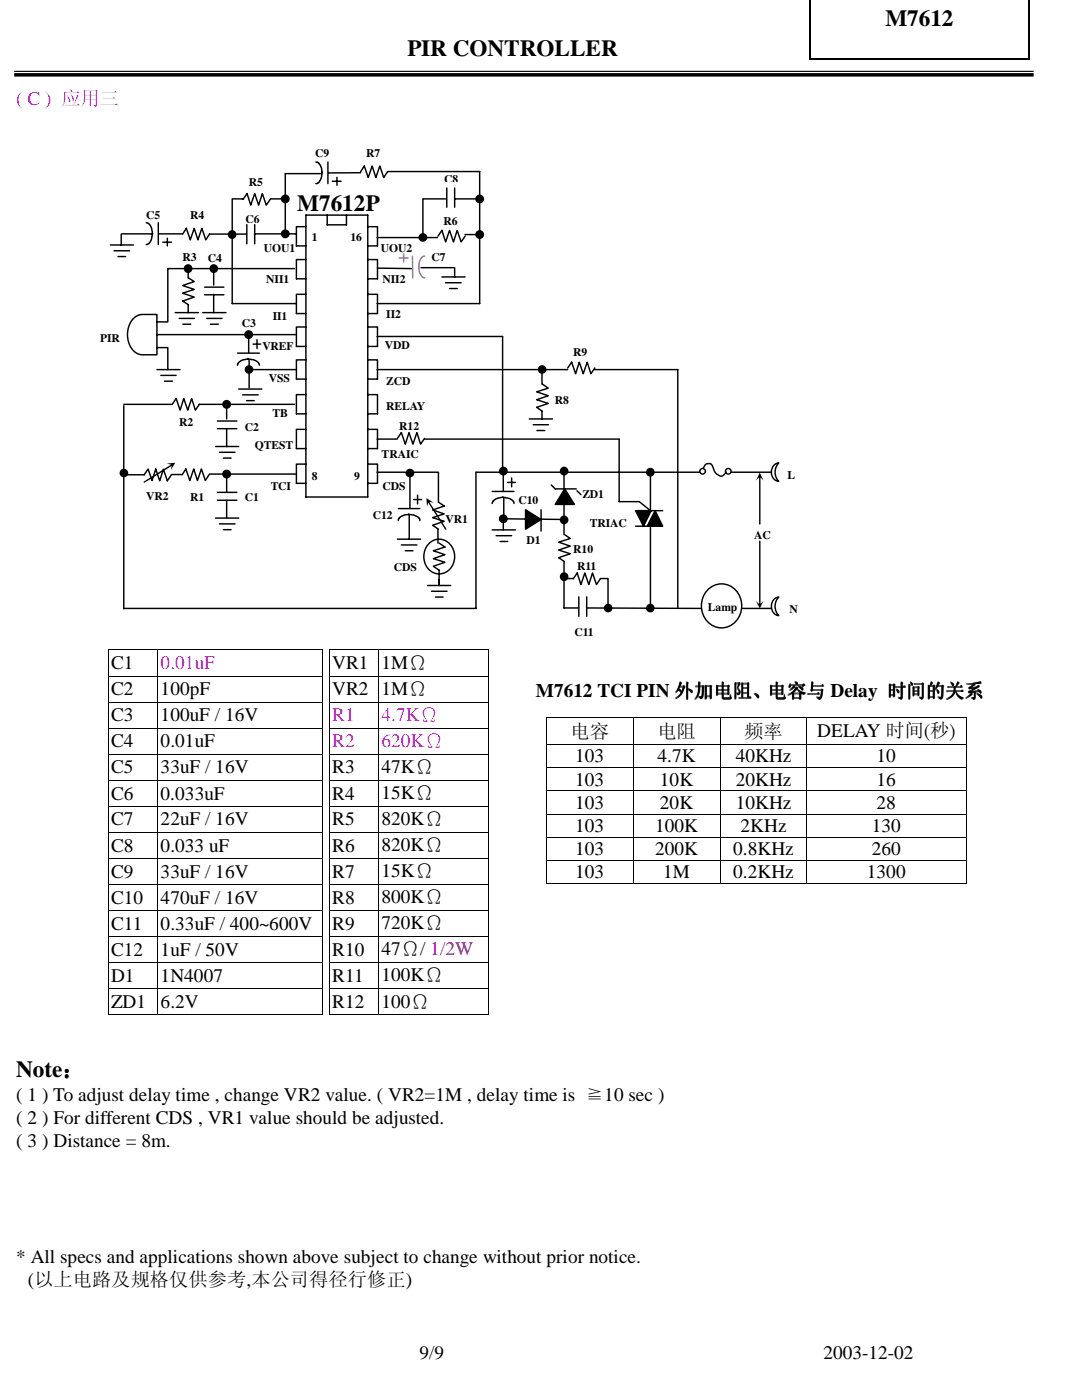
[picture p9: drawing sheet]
<svg xmlns="http://www.w3.org/2000/svg" width="198mm" height="256mm" viewBox="0 0 198 256" stroke-linecap="round" stroke-linejoin="round" font-family="sans-serif">
<path d="M2.6 13.4h186.3v.6h-186.3zM2.6 12.9h186.3v.2h-186.3z" fill="#010101"/>
<path d="M148 -.1v11M188 -.1v11M148.1 10.7h39.7" fill="none" stroke="#000" stroke-width=".25"/>
<g fill="none" stroke="#010101" stroke-width=".26">
<path d="M44.4 36.4l.7-1 .7 2.1 .7-2.1 .8 2.1 .6-2.1 .8 2.1 .7-1.1M44.4 36.3h-2v19.2h11.8M49.5 36.3h2.3M52.1 31.7v11M55.9 39.3h11.3v51.5h-11.3zM59.8 39.3v1.8h3.5v-1.8M65.9 31.4l.7-1.1 .7 2.2 .7-2.2 .7 2.2 .7-2.2 .7 2.2 .7-1.1M70.9 31.4h16.7v24.1h-18.7M81.4 36.3h-4.1v7.1M81.6 34.4v3.5M83.1 36.3h4.5M83.1 34.4v3.5"/>
<path d="M20.2 44.8h4.2M20.8 45.8h2.9M21.6 46.9h1.4M22.2 42.8v2M24.5 58.1l1-.6h3.2v7.3h-2.7a3.3 3.3 0 0 1-2.7-3.6 4.2 4.2 0 0 1 1.2-3.1zM32 57.1h4.2M32.7 58.2h2.8M33.4 42.8l.6-1.1 .8 2.1 .7-2.1 .7 2.1 .7-2.1 .7 2.1 .7-1h6.7M33.4 59.2h1.5M34.4 49.1v1.7M34.4 55.8v1.3M34.4 50.8l1.1 .7-2.1 .7 2.1 .7-2.1 .7 2.1 .7-2.1 .7 1 .7"/>
<path d="M37.1 57.1h4.2M37.4 52.5h3.5M37.4 53.9h3.5M37.8 58.2h2.8M38.4 59.2h1.5M39 49.1v3M39 53.8v3.3M45.1 41v3.6M46.5 42.7h7.6M46.5 41v3.6M53.8 49.1h-23.1v9.7h-2M55.9 41.4h-1.7v3.5h1.7"/>
<path d="M55.9 47.4h-1.7v3.6h1.7M55.9 53.8h-1.7v3.5h1.7M55.9 59.8h-1.7v3.5h1.7M67.2 41.4h1.8v3.5h-1.8M67.2 47.4h1.8v3.6h-1.8M67.2 53.8h1.8v3.5h-1.8M67.2 59.8h1.8v3.5h-1.8M68.9 43.4h11M80 43.2l.7-1.1 .7 2.1 .7-2.1 .8 2.1 .6-2.1 .8 2.1 .7-1M80.7 50.6h4.3M81.4 51.7h2.9M82.1 52.7h1.4"/>
<path d="M83.1 48.9v1.7M85 42.9h2.6M22.6 73.9h8.7M28.7 63.5h2v4M28.7 61.2h25.5M28.7 67.5h4.2M29.4 68.6h2.8M30.1 69.7h1.4M31.5 73.9l.7-1.1 .7 2.2 .7-2.2 .7 2.2 .7-2.2 .7 2.2 .7-1.1M36.4 73.9h17.4M39.7 76.9h3.6M39.7 78.3h3.6"/>
<path d="M41.4 73.6v3M41.4 78.5v3.1M43.6 71.1h4.2M44.3 72.2h2.9M45.1 73.2h1.3M45.5 67.5h8.7M55.9 65.8h-1.7v3.5h1.7M55.9 72.1h-1.7v3.5h1.7M55.9 78.5h-1.7v3.5h1.7M67.2 65.8h1.8v3.5h-1.8M67.2 72.1h1.8v3.5h-1.8M67.2 78.5h1.8v3.5h-1.8"/>
<path d="M68.9 61.5h22.9v24.8M22.6 86.6v24.7M31.3 86.7h2M33.3 86.8l.7-1.1 .7 2.1 .7-2.1 .7 2.1 .7-2.1 .7 2.1 .7-1M38.3 86.6h15.9M39.4 81.6h4.2M39.4 94.7h4.2M39.7 90h3.6M39.7 91.4h3.6M40.1 82.7h2.8M40.1 95.7h2.8M40.8 83.7h1.4"/>
<path d="M40.8 96.8h1.4M41.4 86.6v3.4M41.4 91.4v3.3M55.9 84.8h-1.7v3.5h1.7M67.2 84.8h1.8v3.5h-1.8M68.9 86.3h11M68.9 80.2h3.7M80.1 86.3v5.5M118.8 86.3v7M118.8 96.3v14.2M104.7 105.8l.8-1.1 .6 2.1 .8-2.1 .7 2.1 .7-2.1 .7 2.1 .7-1M129.2 107.9a3.7 3.7 0 0 1 4.2-.8 3.7 3.7 0 0 1 2.1 3.6 3.6 3.6 0 0 1-2.5 3.8 3.6 3.6 0 0 1-4.2-1.5 4.3 4.3 0 0 1 .4-5.1z"/>
</g>
<path d="M103.2 89.3l1.8 2.9h-3.6z" fill="#010101"/>
<path d="M72.6 80.1l.7-1 .8 2.1 .6-2.1 .7 2.1 .8-2.1 .6 2.1 .8-1.1M100.7 88.6l.7 .7h3.9M103.1 97.7l1.1 .7-2.1 .7 2.1 .7-2.1 .7 2.1 .7-2.1 .7 1 .7M103.2 89.3l1.8 2.9h-3.6zM105.4 89.7l.7 .7M105.8 109.1v3.5M107.2 109.1v3.5" fill="none" stroke="#010101" stroke-width=".26"/>
<path d="M119.7 93.3l1.4 2.9h-2.9z" fill="#010101"/>
<path d="M119.7 93.3l1.4 2.9h-2.9z" fill="none" stroke="#010101" stroke-width=".26"/>
<path d="M116.1 93.3h2.9l-1.4 2.9z" fill="#010101"/>
<g fill="none" stroke="#010101" stroke-width=".26">
<path d="M87 86.3h40.9M103 86.3v11.4M113.1 80.2v11.5h3.7l2 1.6M116.1 93.3h2.9l-1.4 2.9zM116.1 96.2h4.6M116.5 93.3h4.6M128.5 85.5a.91 .91 0 0 1 1-.8 .91 .91 0 0 1 .8 .9 1.61 1.61 0 0 0 1.7 1.4l.6-.7M103 102.7v8.4h2.7M103 105.7h1.7M107.2 111.1l21 .1M109.7 105.7h1.4v5.4"/>
<circle cx="128.4" cy="86.1" r=".5"/>
<circle cx="133.1" cy="86.1" r=".51"/>
</g>
<path d="M96 93.2l2.9 1.7-2.9 1.8z" fill="#010101"/>
<g fill="none" stroke="#010101" stroke-width=".26">
<path d="M68.9 67.5h34.8M96.7 76.6h4.2M97.4 77.6h2.8M98.1 78.7h1.4M99 67.5v2.7M99 75.3v1.3M99.1 70.2l1.1 .7-2.1 .7 2.1 .7-2.1 .8 2.1 .6-2.1 .7 1 .8M103.7 67.3l.7-1.1 .8 2.1 .6-2.1 .8 2.1 .7-2.1 .7 2.1 .7-1M108.7 67.5h15.1v43.6M77.6 80.2h35.5M87 86.3v24.9M92 94.8l11 .1"/>
<path d="M92 94.5v2.3M96 93.2l2.9 1.7-2.9 1.8zM98.9 93.2v3.9M22.6 111.2h64.4"/>
</g>
<g fill="#010101">
<path d="M138.7 98.8l.2 .1v11.6l-.1 .1-.1-.1zM138.1 109.8l.7 .7 .7-.7-.7 1.4z"/>
<path d="M138.7 87l.2 .1v8.6l-.1 .2-.1-.2zM138.8 86.4l.7 1.4-.7-.7-.7 .7z"/>
</g>
<path d="M133.6 86.3h7.3M141.5 84.9l.8-.3a2.4 2.4 0 0 0 0 3.4 1.75 1.75 0 0 1-1.3-1.3 1.75 1.75 0 0 1 .5-1.8zM141.5 109.4l.8-.3a2.46 2.46 0 0 0 0 3.4 1.79 1.79 0 0 1-.8-3.1z" fill="none" stroke="#010101" stroke-width=".26"/>
<circle cx="52.1" cy="42.7" r=".67" fill="#010101"/>
<circle cx="52.1" cy="42.7" r=".67" fill="none" stroke="#010101" stroke-width=".26"/>
<circle cx="52.1" cy="36.3" r=".68" fill="#010101"/>
<circle cx="52.1" cy="36.3" r=".68" fill="none" stroke="#010101" stroke-width=".26"/>
<circle cx="42.4" cy="42.9" r=".67" fill="#010101"/>
<circle cx="42.4" cy="42.9" r=".67" fill="none" stroke="#010101" stroke-width=".26"/>
<circle cx="39.1" cy="49.1" r=".67" fill="#010101"/>
<circle cx="39.1" cy="49.1" r=".67" fill="none" stroke="#010101" stroke-width=".26"/>
<circle cx="34.4" cy="49.1" r=".67" fill="#010101"/>
<circle cx="34.4" cy="49.1" r=".67" fill="none" stroke="#010101" stroke-width=".26"/>
<circle cx="45.4" cy="61.2" r=".68" fill="#010101"/>
<circle cx="45.4" cy="61.2" r=".68" fill="none" stroke="#010101" stroke-width=".26"/>
<circle cx="45.5" cy="67.5" r=".66" fill="#010101"/>
<circle cx="45.5" cy="67.5" r=".66" fill="none" stroke="#010101" stroke-width=".26"/>
<circle cx="41.4" cy="73.9" r=".68" fill="#010101"/>
<circle cx="41.4" cy="73.9" r=".68" fill="none" stroke="#010101" stroke-width=".26"/>
<circle cx="41.4" cy="86.6" r=".68" fill="#010101"/>
<circle cx="41.4" cy="86.6" r=".68" fill="none" stroke="#010101" stroke-width=".26"/>
<circle cx="22.6" cy="86.4" r=".66" fill="#010101"/>
<circle cx="22.6" cy="86.4" r=".66" fill="none" stroke="#010101" stroke-width=".26"/>
<circle cx="118.8" cy="86.3" r=".67" fill="#010101"/>
<circle cx="118.8" cy="86.3" r=".67" fill="none" stroke="#010101" stroke-width=".26"/>
<circle cx="77.3" cy="43.4" r=".67" fill="#010101"/>
<circle cx="77.3" cy="43.4" r=".67" fill="none" stroke="#010101" stroke-width=".26"/>
<circle cx="92" cy="86.1" r=".68" fill="#010101"/>
<circle cx="92" cy="86.1" r=".68" fill="none" stroke="#010101" stroke-width=".26"/>
<circle cx="87.6" cy="42.9" r=".68" fill="#010101"/>
<circle cx="87.6" cy="42.9" r=".68" fill="none" stroke="#010101" stroke-width=".26"/>
<circle cx="87.6" cy="36.3" r=".68" fill="#010101"/>
<circle cx="87.6" cy="36.3" r=".68" fill="none" stroke="#010101" stroke-width=".26"/>
<circle cx="99" cy="67.5" r=".66" fill="#010101"/>
<circle cx="99" cy="67.5" r=".66" fill="none" stroke="#010101" stroke-width=".26"/>
<circle cx="103.1" cy="95" r=".66" fill="#010101"/>
<g fill="none" stroke="#010101" stroke-width=".26">
<path d="M89.9 96.8h4.3M90.6 97.9h2.9M91.4 99h1.4"/>
<circle cx="103.1" cy="95" r=".66"/>
</g>
<circle cx="92" cy="94.8" r=".68" fill="#010101"/>
<g fill="none" stroke="#010101" stroke-width=".26">
<path d="M52.1 31.7h6.6M57.7 29.6l.5 .1 .3 .5 .3 .6 .1 .8M58.9 31.5l-.1 .8-.3 .7-.3 .4-.5 .2M59.9 29.6v4M60.7 33.1h1.6M61.6 32.4v1.4M65.9 31.6h-5.8M22.3 42.7h5.6M26.7 40.7l.5 .2 .3 .4 .4 1.4M27.9 42.6l-.3 1.4-.5 .6-.4 .1M28.9 40.7v4M29.1 42.7h4.2"/>
<path d="M29.7 44.3h1.6M30.6 43.5v1.4M69 49l6.4 .1M76.9 48.9h6M43.4 64.5h4M45.3 65.6l1.3 .3a1.09 1.09 0 0 1 .8 .8M45.4 65.6l-1.3 .3a1.04 1.04 0 0 0-.7 .8M45.4 61.2v3.2M45.5 65.7v5.2M46.2 62.9h1.4M47 62.1v1.6M78.5 99.2a2.81 2.81 0 0 1 3.1-.3 2.81 2.81 0 0 1 1.5 2.8 2.8 2.8 0 0 1-1.8 2.9 2.8 2.8 0 0 1-3.3-.9 3.5 3.5 0 0 1 .5-4.5z"/>
<path d="M80.2 99.3l1.1 .7-2.1 .7 2.1 .7-2.1 .7 2.1 .7-2.1 .7 1 .7v2.8M89.9 89.8h4M91.8 90.9l1.4 .3a1.03 1.03 0 0 1 .7 .8M91.9 90.9l-1.4 .3-.4 .3-.2 .5M92 86.4v3.2M92 91v3.5M92.8 88.2h1.4M93.5 87.4v1.6M78.1 107h4.2M78.8 108.1h2.9M79.6 109.1h1.4"/>
<circle cx="92" cy="94.8" r=".68"/>
</g>
<circle cx="111.1" cy="111.1" r=".66" fill="#010101"/>
<circle cx="111.1" cy="111.1" r=".66" fill="none" stroke="#010101" stroke-width=".26"/>
<circle cx="118.8" cy="111.1" r=".66" fill="#010101"/>
<g fill="none" stroke="#010101" stroke-width=".26">
<path d="M28.5 85.8l.7 2.1 .7-2.1 .7 2.1 .7-1.1M28.5 85.7l-.7 2.1-.7-2.1-.8 1.1h-3.7M135.5 111.2h5.4"/>
<circle cx="118.8" cy="111.1" r=".66"/>
</g>
<path d="M26.3 88l5-3.1h.2v.2l-5.1 3.1h-.1zM30.4 84.7l1.6-.1-.8 1.3 .2-1z" fill="#010101"/>
<path d="M22.6 74.2v11.8M80.1 91.8l1.1 .7-2.2 .7 2.2 .7-2.2 .7 2.2 .7-2.2 .7 1.1 .7" fill="none" stroke="#010101" stroke-width=".26"/>
<path d="M78.2 91.5l.2 .1 3.1 5v.2h-.2l-3.1-5.1zM77.9 91l1.4 .9-1-.2-.3 .9z" fill="#010101"/>
<path d="M80 96.7v2.6" fill="none" stroke="#010101" stroke-width=".26"/>
<circle cx="103.1" cy="105.4" r=".67" fill="#010101"/>
<circle cx="103.1" cy="105.4" r=".67" fill="none" stroke="#010101" stroke-width=".26"/>
<circle cx="103.1" cy="86.1" r=".67" fill="#010101"/>
<g fill="none" stroke="#010101" stroke-width=".26">
<path d="M72.6 98.5h4.2M72.8 92.9h3.9M73.3 99.6h2.9M74.6 94l.9 .1 .6 .2 .5 .4 .1 .4M74.7 94l-.7 .1-.7 .2-.4 .4-.1 .4M74.8 94.1v4.4M74.9 87.1v5.6M75.6 91.3h1.4M76.3 90.5v1.6M74.1 100.7h1.3"/>
<circle cx="103.1" cy="86.1" r=".67"/>
</g>
<circle cx="74.9" cy="86.5" r=".67" fill="#010101"/>
<circle cx="74.9" cy="86.5" r=".67" fill="none" stroke="#010101" stroke-width=".26"/>
<path d="M73 47.1h1.6M73.8 46.4v1.5M75.4 46.8v4M76.5 48.7l.1 .9 .2 .5 .3 .5 .5 .2M77.6 46.8a1.28 1.28 0 0 0-1 1.1l-.1 .9" fill="none" stroke="#3467ff" stroke-width=".26"/>
<g fill="none" stroke="#000" stroke-width=".18">
<path d="M19.7 118.8h39.2M19.8 118.9v4.6M28.8 118.9v4.6M58.9 118.9v4.6M60.1 118.8h29.2M60.2 118.9v4.6M69.2 118.9v4.6M89.2 118.9v4.6M19.7 123.6h39.2M19.7 128.3h39.2M19.7 133.1h39.2M19.7 137.8h39.2"/>
<path d="M19.8 123.6v4.6M19.8 128.4v4.6M19.8 133.2v4.5M19.8 137.9v4.6M28.8 123.6v4.6M28.8 128.4v4.6M28.8 133.2v4.5M28.8 137.9v4.6M58.9 123.6v4.6M58.9 128.4v4.6M58.9 133.2v4.5M58.9 137.9v4.6"/>
<path d="M60.1 123.6h29.2M60.1 128.3h29.2M60.1 133.1h29.2M60.1 137.8h29.2M60.2 123.6v4.6M60.2 128.4v4.6M60.2 133.2v4.5M60.2 137.9v4.6M69.2 123.6v4.6M69.2 128.4v4.6M69.2 133.2v4.5M69.2 137.9v4.6"/>
<path d="M89.2 123.6v4.6M89.2 128.4v4.6M89.2 133.2v4.5M89.2 137.9v4.6M99.8 131.1h76.8M99.8 136.1h76.8M99.9 131.2v4.8M99.9 136.2v4M115.7 131.2v4.8M115.7 136.2v4M131.6 131.2v4.8M131.6 136.2v4"/>
<path d="M147.4 131.2v4.8M147.4 136.2v4M176.5 131.2v4.8M176.5 136.2v4M19.7 142.6h39.2M19.7 147.3h39.2M19.7 152.1h39.2M19.7 156.9h39.2M19.8 142.7v4.6M19.8 147.4v4.6M19.8 152.2v4.6M19.8 157v4.6"/>
<path d="M28.8 142.7v4.6M28.8 147.4v4.6M28.8 152.2v4.6M28.8 157v4.6M58.9 142.7v4.6M58.9 147.4v4.6M58.9 152.2v4.6M58.9 157v4.6M60.1 142.6h29.2M60.1 147.3h29.2M60.1 152.1h29.2M60.1 156.9h29.2"/>
<path d="M60.2 142.7v4.6M60.2 147.4v4.6M60.2 152.2v4.6M60.2 157v4.6M69.2 142.7v4.6M69.2 147.4v4.6M69.2 152.2v4.6M69.2 157v4.6M89.2 142.7v4.6M89.2 147.4v4.6M89.2 152.2v4.6M89.2 157v4.6"/>
<path d="M99.8 140.3h76.8M99.8 144.6h76.8M99.8 148.8h76.8M99.8 153h76.8M99.8 157.3h76.8M99.9 140.4v4.1M99.9 144.6v4.1M99.9 148.9v4M99.9 153.1v4.1M99.9 157.3v4.3M115.7 140.4v4.1M115.7 144.6v4.1"/>
<path d="M115.7 148.9v4M115.7 153.1v4.1M115.7 157.3v4.3M131.6 140.4v4.1M131.6 144.6v4.1M131.6 148.9v4M131.6 153.1v4.1M131.6 157.3v4.3M147.4 140.4v4.1M147.4 144.6v4.1M147.4 148.9v4M147.4 153.1v4.1"/>
<path d="M147.4 157.3v4.3M176.5 140.4v4.1M176.5 144.6v4.1M176.5 148.9v4M176.5 153.1v4.1M176.5 157.3v4.3M19.7 161.7h39.2M19.7 166.4h39.2M19.7 171.2h39.2M19.7 175.9h39.2M19.8 161.7v4.6M19.8 166.5v4.6"/>
<path d="M19.8 171.3v4.5M19.8 176v4.6M28.8 161.7v4.6M28.8 166.5v4.6M28.8 171.3v4.5M28.8 176v4.6M58.9 161.7v4.6M58.9 166.5v4.6M58.9 171.3v4.5M58.9 176v4.6M60.1 161.7h29.2M60.1 166.4h29.2"/>
<path d="M60.1 171.2h29.2M60.1 175.9h29.2M60.2 161.7v4.6M60.2 166.5v4.6M60.2 171.3v4.5M60.2 176v4.6M69.2 161.7v4.6M69.2 166.5v4.6M69.2 171.3v4.5M69.2 176v4.6M89.2 161.7v4.6M89.2 166.5v4.6"/>
<path d="M89.2 171.3v4.5M89.2 176v4.6M100 161.5h15.6M115.8 161.5h15.7M131.7 161.5h15.6M147.5 161.5h28.9M19.7 180.7h39.2M19.8 180.8v4.7M19.9 185.4h8.9M28.8 180.8v4.7M28.9 185.4h29.9M58.9 180.8v4.7"/>
<path d="M60.1 180.7h29.2M60.2 180.8v4.7M60.3 185.4h8.8M69.2 180.8v4.7M69.3 185.4h19.8M89.2 180.8v4.7"/>
</g>
<g font-size="4.2">
<text x="161.8" y="4.8">M7612</text>
<text x="74.4" y="10.3">PIR CONTROLLER</text>
<text x="54.3" y="38.6">M7612P</text>
<text x="3" y="196.9">Note：</text>
</g>
<g font-size="3.5" fill="#f0f">
<text x="3" y="19.1">( C ) 应用三</text>
<text x="29.3" y="122.3">0.01uF</text>
<text x="60.7" y="131.8">R1</text>
<text x="69.7" y="131.7">4.7KΩ</text>
<text x="60.7" y="136.6">R2</text>
<text x="69.7" y="136.5">620KΩ</text>
</g>
<g font-size="3.5">
<text x="20.3" y="122.3">C1</text>
<text x="60.7" y="122.3">VR1</text>
<text x="69.7" y="122.2">1MΩ</text>
<text x="20.3" y="127.1">C2</text>
<text x="20.3" y="131.8">C3</text>
<text x="29.3" y="127.1">100pF</text>
<text x="29.3" y="131.8">100uF / 16V</text>
<text x="60.7" y="127.1">VR2</text>
<text x="69.7" y="127">1MΩ</text>
<text x="97.9" y="127.4">M7612 TCI PIN 外加电阻、电容与 Delay 时间的关系</text>
<text x="20.3" y="136.6">C4</text>
<text x="29.3" y="136.6">0.01uF</text>
<text x="104.2" y="134.9">电容</text>
<text x="120.1" y="134.9">电阻</text>
<text x="136" y="134.9">频率</text>
<text x="149.3" y="134.8">DELAY 时间(秒)</text>
<text x="20.3" y="141.3">C5</text>
<text x="29.3" y="141.3">33uF / 16V</text>
<text x="60.7" y="141.3">R3</text>
<text x="69.7" y="141.2">47KΩ</text>
<text x="105.1" y="139.3">103</text>
<text x="105.1" y="143.6">103</text>
<text x="120.1" y="139.3">4.7K</text>
<text x="120.6" y="143.6">10K</text>
<text x="134.4" y="143.6">20KHz</text>
<text x="134.4" y="139.3">40KHz</text>
<text x="160.2" y="143.6">16</text>
<text x="160.2" y="139.3">10</text>
<text x="20.3" y="146.1">C6</text>
<text x="29.3" y="146.1">0.033uF</text>
<text x="60.7" y="146.1">R4</text>
<text x="69.7" y="146">15KΩ</text>
<text x="105.1" y="147.8">103</text>
<text x="120.6" y="147.8">20K</text>
<text x="134.4" y="147.8">10KHz</text>
<text x="160.2" y="147.8">28</text>
<text x="20.3" y="150.9">C7</text>
<text x="20.3" y="155.6">C8</text>
<text x="29.3" y="155.6">0.033 uF</text>
<text x="29.3" y="150.9">22uF / 16V</text>
<text x="60.7" y="155.6">R6</text>
<text x="60.7" y="150.9">R5</text>
<text x="69.7" y="150.8">820KΩ</text>
<text x="69.7" y="155.6">820KΩ</text>
<text x="105.1" y="152">103</text>
<text x="119.7" y="152">100K</text>
<text x="135.3" y="152">2KHz</text>
<text x="159.3" y="152">130</text>
<text x="20.3" y="160.4">C9</text>
<text x="29.3" y="160.4">33uF / 16V</text>
<text x="60.7" y="160.4">R7</text>
<text x="69.7" y="160.3">15KΩ</text>
<text x="105.1" y="156.3">103</text>
<text x="105.1" y="160.5">103</text>
<text x="119.7" y="156.3">200K</text>
<text x="121.2" y="160.5">1M</text>
<text x="133.9" y="156.3">0.8KHz</text>
<text x="134" y="160.5">0.2KHz</text>
<text x="158.4" y="160.5">1300</text>
<text x="159.3" y="156.3">260</text>
<text x="20.3" y="165.2">C10</text>
<text x="29.3" y="165.2">470uF / 16V</text>
<text x="60.7" y="165.2">R8</text>
<text x="69.7" y="165.1">800KΩ</text>
<text x="20.3" y="169.9">C11</text>
<text x="29.3" y="169.9">0.33uF / 400~600V</text>
<text x="60.7" y="169.9">R9</text>
<text x="69.7" y="169.8">720KΩ</text>
<text x="20.3" y="174.7">C12</text>
<text x="20.3" y="179.4">D1</text>
<text x="29.3" y="179.4">1N4007</text>
<text x="29.3" y="174.7">1uF / 50V</text>
<text x="60.7" y="174.7">R10</text>
<text x="60.7" y="179.4">R11</text>
<text x="69.7" y="174.6">47Ω/ 1/2W</text>
<text x="69.7" y="179.3">100KΩ</text>
<text x="20.3" y="184.2">ZD1</text>
<text x="29.3" y="184.2">6.2V</text>
<text x="60.7" y="184.2">R12</text>
<text x="69.7" y="184.1">100Ω</text>
<text x="3" y="201.2">( 1 ) To adjust delay time , change VR2 value. ( VR2=1M , delay time is ≧10 sec )</text>
<text x="3" y="205.4">( 2 ) For different CDS , VR1 value should be adjusted.</text>
<text x="3" y="209.6">( 3 ) Distance = 8m.</text>
<text x="3" y="230.8">* All specs and applications shown above subject to change without prior notice.</text>
<text x="5.1" y="235">(以上电路及规格仅供参考,本公司得径行修正)</text>
<text x="76.6" y="248.4">9/9</text>
<text x="150.5" y="248.4">2003-12-02</text>
</g>
<g font-size="2.1">
<text x="57.6" y="28.7">C9</text>
<text x="66.9" y="28.7">R7</text>
<text x="45.4" y="34">R5</text>
<text x="81.2" y="33.5">C8</text>
<text x="26.7" y="40">C5</text>
<text x="34.8" y="40.1">R4</text>
<text x="44.8" y="40.7">C6</text>
<text x="81" y="41.1">R6</text>
<text x="33.3" y="47.7">R3</text>
<text x="38" y="47.9">C4</text>
<text x="48.2" y="46">UOU1</text>
<text x="56.9" y="44">1</text>
<text x="64" y="44">16</text>
<text x="69.6" y="46">UOU2</text>
<text x="78.8" y="47.7">C7</text>
<text x="48.7" y="51.7">NII1</text>
<text x="69.9" y="51.7">NII2</text>
<text x="44.2" y="59.8">C3</text>
<text x="49.8" y="58.4">II1</text>
<text x="70.6" y="58.2">II2</text>
<text x="18.3" y="62.5">PIR</text>
<text x="47.9" y="64">VREF</text>
<text x="70.3" y="63.8">VDD</text>
<text x="104.7" y="65.1">R9</text>
<text x="49.1" y="69.8">VSS</text>
<text x="70.6" y="70.4">ZCD</text>
<text x="32.7" y="77.8">R2</text>
<text x="49.8" y="76.2">TB</text>
<text x="70.5" y="74.9">RELAY</text>
<text x="101.4" y="73.9">R8</text>
<text x="44.8" y="78.8">C2</text>
<text x="46.5" y="82.1">QTEST</text>
<text x="69.7" y="83.6">TRAIC</text>
<text x="73" y="78.6">R12</text>
<text x="49.5" y="89.5">TCI</text>
<text x="56.9" y="87.7">8</text>
<text x="64.7" y="87.7">9</text>
<text x="69.9" y="89.6">CDS</text>
<text x="143.9" y="87.6">L</text>
<text x="26.7" y="91.5">VR2</text>
<text x="34.8" y="91.6">R1</text>
<text x="44.8" y="91.6">C1</text>
<text x="68.1" y="94.9">C12</text>
<text x="81.4" y="95.7">VR1</text>
<text x="94.7" y="92.1">C10</text>
<text x="106.4" y="91">ZD1</text>
<text x="96.2" y="99.4">D1</text>
<text x="104.7" y="101">R10</text>
<text x="107.7" y="96.2">TRIAC</text>
<text x="137.8" y="98.5">AC</text>
<text x="72" y="104.4">CDS</text>
<text x="105.5" y="104.2">R11</text>
<text x="129.3" y="111.6">Lamp</text>
<text x="144.2" y="112.1">N</text>
<text x="105" y="116.2">C11</text>
</g>
</svg>
